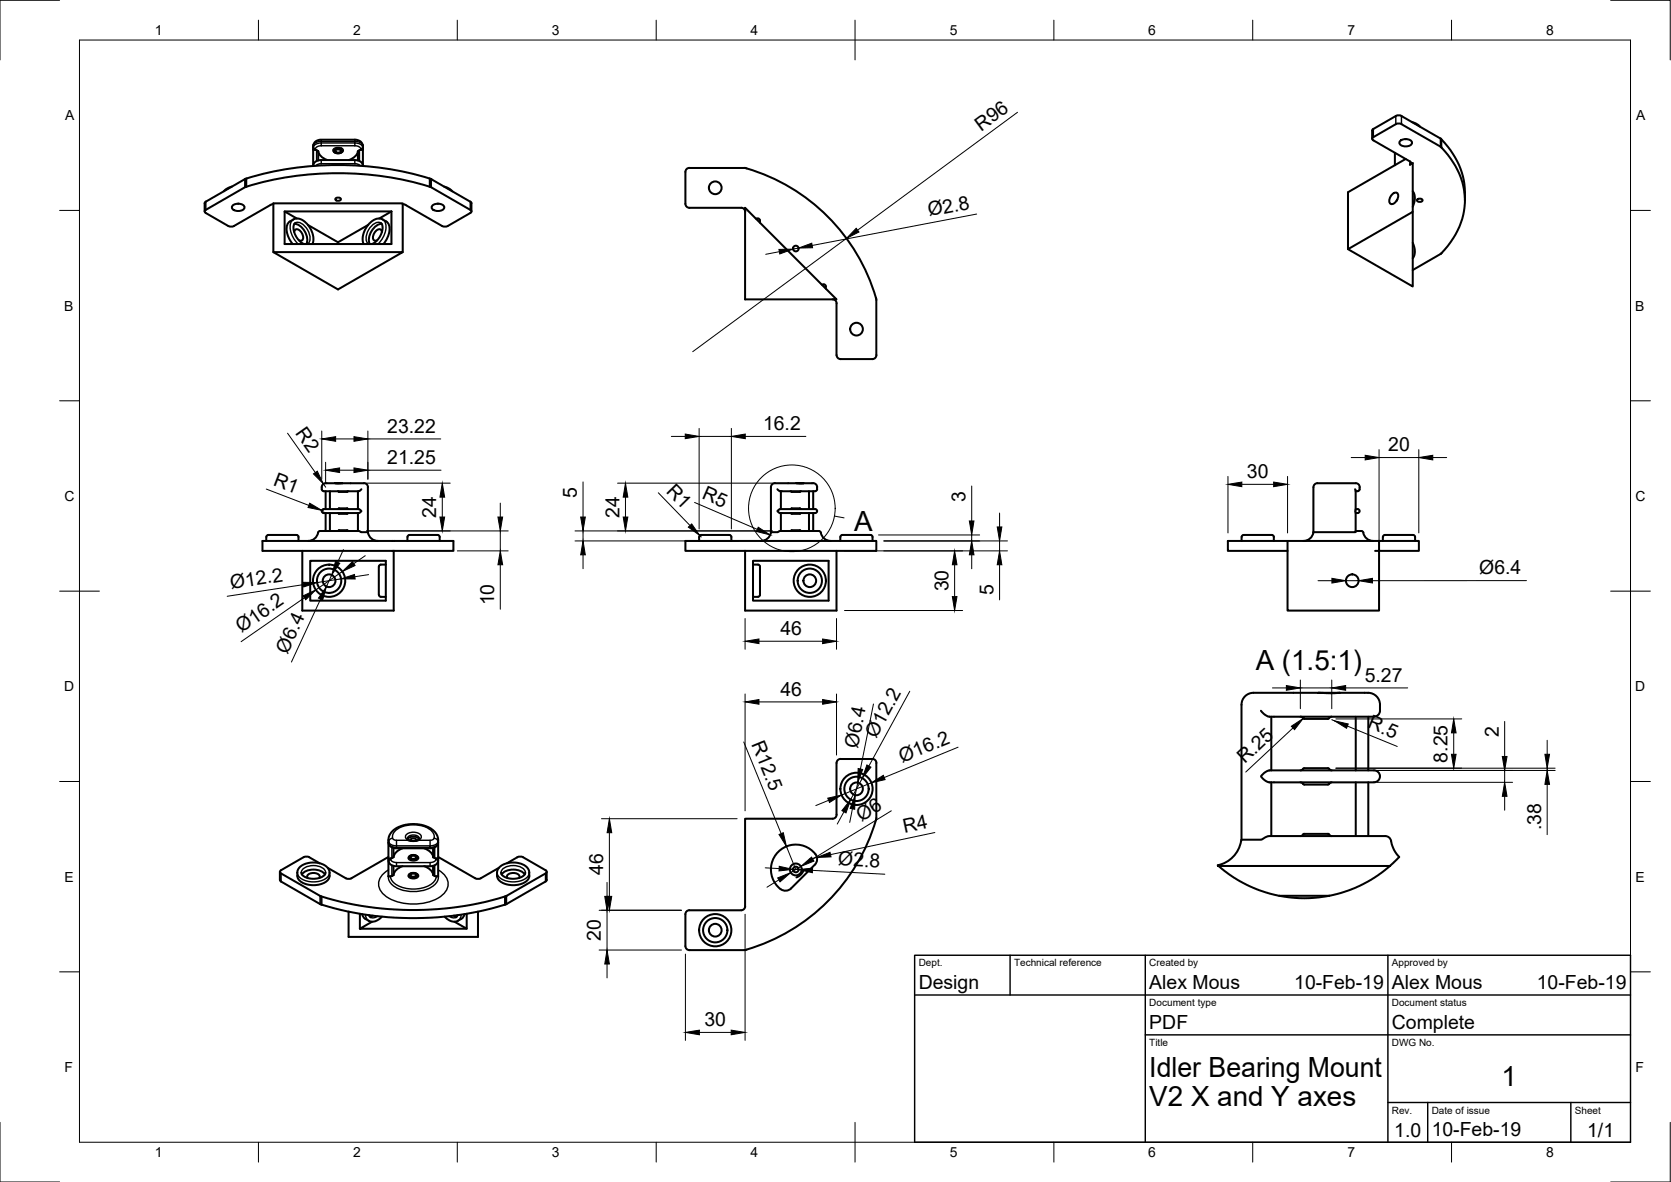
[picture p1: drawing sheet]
<svg xmlns="http://www.w3.org/2000/svg" width="420mm" height="297mm" viewBox="0 0 420 297" stroke-linecap="round" stroke-linejoin="round" font-family="sans-serif">
<!-- layer: Visible -->
<g fill="none" stroke="#000" stroke-width=".51">
<path d="M78.7 37.6l1.3 .4M78.7 37.6l.1-1.1 .2-.6 .8-.6 .8-.2h9.1l.8 .4 .5 .4 .2 .6v1.1M78.7 37.6v4.1l.5-1 1.3-.5h9.1l1.2 .5 .4 1v-4.1M80 38v2.3M80 38a3.1 3.1 0 0 0 2.3 2.2M84 38.2l.8 .4 .6-.1 .6-.3M84.5 37.7l.5-.2a.55 .55 0 0 1 .7 .6l-.7 .3a.55 .55 0 0 1-.7-.6zM90 38v2.3M91.2 37.6l-.4 .1a.93 .93 0 0 0-1 .9l-1 1.1-1.1 .5M345.3 32.4l-.3 .4v2.1M350.7 38.4v3.1M351 31.2l-5.7 3.2-.2 .2v.5l9.4 5.5"/>
<path d="M351 29.2l-5.7 3.2M351 29.1l.7-.1 .7 .1M351 31.2l.7-.2 .7 .2 10 5.8M352 35.5a2.08 2.08 0 0 1 3 .2 1.38 1.38 0 0 1-1.8 1.1 .96 .96 0 0 1-1-.3 .96 .96 0 0 1-.2-1zM352.4 29.2l9.8 5.6M353.4 35h.1M353.4 39.9l-14.5 8.4v14.3l16.3-9.4v-12.2l-.7 .4M355 30.7l1.2 .4 .9 .7M362.2 34.8l.2 .1M362.4 34.9a19.5 19.5 0 0 1 5.9 15.4M362.4 37a18.3 18.3 0 0 1 5.3 17.9 22 22 0 0 1-5.3 8.8M51.5 51.1v2"/>
<path d="M58.3 46.9l-1.3 .5-.7 .7M58.5 51.7a2.08 2.08 0 0 1 3 .3 1.38 1.38 0 0 1-1.9 1 .96 .96 0 0 1-1-.2 .96 .96 0 0 1-.1-1.1zM59.8 51.2h.2M61.8 44.9l-10 5.8-.3 .4M62 44.9h-.2M62 44.8a80 80 0 0 1 46 0M68.7 51.3l-.7 .2-9.2 5.3-.7 .2-.7-.2M71.6 53.1h26.8v8.2h-26.8zM71.6 53.1l3 1.8M74 58.3a.78 .78 0 0 1 .6-.7 .78 .78 0 0 1 .9 .4l.5 .8a1 1 0 0 1-.5 1.7l-.3-.1M74 56.3a4 4 0 0 1 3 5M74.3 56l-.3 .4-.2 .7 .3 1.7 1 1.6 1.4 .9"/>
<path d="M77.4 56.5l7.6 4.4M84.5 49.8l.5-.2a.55 .55 0 0 1 .7 .6l-.7 .3a.55 .55 0 0 1-.7-.5zM92.6 56.5l-7.6 4.4M95.7 56l.3 .4 .2 .7-.4 1.7-.9 1.6-1.4 .9M96 56.3a4 4 0 0 0-3 5M96 58.3a.78 .78 0 0 0-.6-.7 .78 .78 0 0 0-.9 .4l-.5 .8a1 1 0 0 0 .5 1.7l.3-.1M98.4 53.1l-3 1.8M108 44.9h.2M108.2 47a79.6 79.6 0 0 0-46.6 .1l-10.1 5.8v.4l.3 .2 5.6 3.3M108.2 47l10 5.7 .3 .2v.4l-5.9 3.5-1.1 .1-9.7-5.5-.5-.1M108.2 44.9l10.2 5.9 .2 .3M108.7 51.7a2.08 2.08 0 0 1 3 .3 1.38 1.38 0 0 1-1.8 1 .96 .96 0 0 1-1.1-.2 .96 .96 0 0 1-.1-1.1z"/>
<path d="M110 51.2h.2M111.7 46.9l1.3 .5 .7 .7M118.5 51.1v2M173.3 42.2h13.9M173.3 52.2h13.1M173.3 42.2a1.01 1.01 0 0 0-1 1v8a1.01 1.01 0 0 0 1 1M186.4 52.2a1.01 1.01 0 0 1 1 1M187.2 42.2h.3M187.3 52.2l23 23h-23zM187.5 42.3h.2M187.7 42.3a48 48 0 0 1 32.6 32.8M190 54.9l.8 .1 .3 .4"/>
<path d="M191.1 55.4v.6M350.1 48.8a.82 .82 0 0 1 1.4 0 2.08 2.08 0 0 1-1.7 2.5 1.38 1.38 0 0 1 0-2.1zM351.3 50.1l-.2 .4M354.5 40.6l.3 .4-.3 .4M355.2 53.2v18.8l-16.3-9.4M355.2 48.1l.4 .7 .1 .8v1l-.5 1.4M356.5 50l.5-.1a.55 .55 0 0 1 .7 .5l-.7 .3a.55 .55 0 0 1-.7-.5zM68.7 63.4h32.6l-16.3 9.3-16.3-9.3v-12.3h32.6v12.3M73.6 61.3a5.1 5.1 0 0 1-1.2-5.1l.5-.6 1.6-.7 1 .2 1.1 .6 1.1 1.2 .8 1.6 .3 1.3-.2 1.5M77.3 61.3h.1M85 60.9v.4M92.7 61.3h.1"/>
<path d="M96.4 61.3a5.1 5.1 0 0 0 1.2-5.1l-.5-.6-1.6-.7-1 .2-1.1 .6-1.1 1.2-.8 1.6-.3 1.3 .2 1.5M206.6 71.5h.8l.2 .5v.5M209.3 75.2a1.01 1.01 0 0 1 1.1 1M210.3 76.2l.1 13a1.01 1.01 0 0 0 1 1h8M220.3 75.1l.1 .3M220.3 75.4v13.8M355.2 61l.5 2-.1 1.2-.4 .7M362.4 63.7l-7.2 4.2M220.4 89.2a1.01 1.01 0 0 1-1 1M66 135.9h48v2.5h-48zM67 135.9v-1a1.17 1.17 0 0 1 1.5-.5h5a1.21 1.21 0 0 1 1.6 .5v1M76 138.4v15h23v-15"/>
<path d="M81.1 128h9.3a.44 .44 0 0 1 .4 .6 .44 .44 0 0 1-.5 .3h-8.5a.6 .6 0 0 1-.7-.2 .6 .6 0 0 1 0-.7zM81.9 123.5v4.4M81.9 128.9v4.5M83 123.5v4.4M83 128.9v4.5M84.3 121.4h1.8h-3.9a1.09 1.09 0 0 0-1.3 .7 1.09 1.09 0 0 0 .5 1.4h8.8l.7-.6M85 128.9l.3 .2h1.9l.4-.2M85 123.4l.3 .2M85 127.9l.3-.2h1.9l.4 .2M85 133.4l.3-.1h1.9l.4 .1M85.3 123.6h1.9M86.1 121.4h4.6a1.8 1.8 0 0 1 1.7 .6l.1 .4"/>
<path d="M87.6 123.4l-.3 .2M90 123.5v4.4M90 128.9v4.5M92.5 133.7h-1.7l-.5-.3h-8.8a1.19 1.19 0 0 0-1.7 1 2.51 2.51 0 0 1-2.3 1.5M92.5 122.4v11.3M92.5 133.7a2.56 2.56 0 0 0 2.5 2.2M102.4 135.9l.1-1a1.17 1.17 0 0 1 1.5-.5h5a1.21 1.21 0 0 1 1.6 .5v1M172.3 135.9h48v2.5h-48zM183.4 134.4h-5.6a2.45 2.45 0 0 0-1.9 .3l-.1 1.2M183.4 134.4l.4 .3 .1 1.2M187.3 138.4v15h23v-15M193.8 133.7h1.7l.6-.3h8.8a1.22 1.22 0 0 1 1.7 1 2.51 2.51 0 0 0 2.3 1.5"/>
<path d="M193.9 133.7a2.56 2.56 0 0 1-2.5 2.2M195.5 128.4l.7-.5h8.3a.55 .55 0 0 1 .8 .3 .55 .55 0 0 1-.3 .7h-8.9zM196.3 123.5v4.4M196.3 128.9v4.5M198.8 128.9l.3 .2h2l.3-.2M198.8 123.4l.3 .2M198.8 127.9l.3-.2h2l.3 .2M198.8 133.4l.3-.1h2l.3 .1M199.1 123.6h2M200.3 121.4h1.8h-6.4a1.75 1.75 0 0 0-1.8 .6l-.1 11.7M201.4 123.4l-.3 .2M202.1 121.4h2.3"/>
<path d="M203.4 123.5v4.4M203.4 128.9v4.5M204.5 121.4a1.01 1.01 0 0 1 1 1M204.5 123.5v4.4M204.5 128.9v4.5M205.4 122.4v.5M205.5 122.9l-.1 .3-.4 .3h-8.8l-.7-.6M211.3 134.9v1M211.3 134.9a1.17 1.17 0 0 1 1.5-.5h5a1.21 1.21 0 0 1 1.6 .5v1M312.2 134.9v1M312.7 134.4h6a1.21 1.21 0 0 1 1.6 .5v1M312.7 134.4l-.4 .3-.1 .2"/>
<path d="M323.7 135.9v17.5h23.1v-15h-1M330.3 133.7a2.56 2.56 0 0 1-2.5 2.2M340.7 122.9l.2 .3v5l-.2 .2 .2 .3-.1 5h-10.6M340.9 123.5h.5M340.9 128.9h.5M340.9 127.9h.5M340.9 133.4h.4a1.18 1.18 0 0 1 1.7 1 2.51 2.51 0 0 0 2.3 1.5M341.4 127.9a.5 .5 0 0 1 .5 .5 .5 .5 0 0 1-.5 .5M341.9 122.4l-.1 .8-.4 .2M341.9 122.4a1.37 1.37 0 0 0-1.6-1h-8.2a1.78 1.78 0 0 0-1.8 .6l-.1 11.7M346.8 135.9v2.5h10v-2.5h-48.1v2.5h15M347.7 134.9v1"/>
<path d="M348.2 134.4h6.1a1.21 1.21 0 0 1 1.5 .5v1M348.2 134.4l-.4 .3-.1 .2M78 140.9h19v10h-19zM95.2 142.4v7.1M95.3 149.5l.2 .4 .3 .1M95.8 141.9h1.2M95.8 150h1.2M95.8 141.9l-.5 .2v.3M189.3 140.9h19v10h-19zM189.3 141.9h1.3a1.21 1.21 0 0 1 .5 1.5v4.6a2.45 2.45 0 0 1-.3 1.9l-1.5 .1M331.4 174.1h5.5l-2.1 .1-18.7-.1a3.3 3.3 0 0 0-3.9 3v33.9M336.9 174.1h6.2a3.3 3.3 0 0 1 3.9 3v1.5a2.02 2.02 0 0 1-2.4 1.5h-25.4l-1-.4-1.1-1.1"/>
<path d="M219.4 190.7h-8a1.01 1.01 0 0 0-1 1l-.1 13.1a.97 .97 0 0 1-1 .9h-22v22.1M219.4 190.7a1.01 1.01 0 0 1 1 1M220.3 191.7v13.9M319.7 180.1v13.5M319.7 196.6v13.5M327 180.1h.2a1.74 1.74 0 0 0 2 .6h3.8a1.46 1.46 0 0 0 1.6-.6h.3M327 196.6l.6 .4M327 193.6h.2a1.78 1.78 0 0 1 2-.6h3.8a1.49 1.49 0 0 1 1.6 .6h.3M327.6 197l.3 .2M327.9 197.2h6M334.2 197l-.3 .2M334.9 196.6l-.7 .4"/>
<path d="M340.9 180.1v13.5M340.9 196.6v13.5M344 180.1v13.5M344 196.6v13.5M345.5 196.6a1.54 1.54 0 0 0 1.4-1.9 1.54 1.54 0 0 0-2-1.1h-25.7l-.9 .3-.7 .6a.61 .61 0 0 0-.5 .6 .61 .61 0 0 0 .4 .6l.8 .6 .8 .3h26.4M70.4 219.1l.1 2.3 10 5.8a79.8 79.8 0 0 0 46.6 .1M75.3 218l1.6-1 1.2-.2h1.6l1 .2 1.1 .6 .6 .6 .4 .9a2.49 2.49 0 0 1-1.7 2.9 5.8 5.8 0 0 1-6-1l-.3-.9v-1zM75.8 219.3l.1 .5 .7 .6 1.9 .4h1.3l1-.3 .7-.5 .4-.7M75.9 219.7a4.1 4.1 0 0 1 5.8 0M76.3 215.4l-5.6 3.3-.2 .2v.4l10 5.8a79.3 79.3 0 0 0 46.6 .1M76.3 215.4l1.1-.1 3 1.6M82.4 218.1l4.6 2.6 .7 .2 .7-.2"/>
<path d="M97.7 216.2v4h.4M97.7 215.8v.8l.3 .5 .7 .4 .8 .2 9.2-.1 1.1-.5 .3-.5 .1-.8M97.7 215.4l-9.4 5.3M97.7 211.7v4.1M98.5 209.1l1.4-1.1 2-.7 2.3-.2 2.2 .3 1.7 .7 1.3 1 .7 1.3v1.7l-.5 .7-1.1 .4-9.6-.1-.9-.5-.3-.8v-1.4zM98.5 215.6l-.8 .2M98.9 217.6v2.3l-.8 .3M98.9 215.4l-.4 .3M98.9 213.1v2.3M101.2 213.2l-.6 .2a2.84 2.84 0 0 0-1.7 2M101.2 217.7l-.6 .2a2.84 2.84 0 0 0-1.7 2M102.4 210.7l.5 .5 .9 .2 1.1-.2 .5-.5"/>
<path d="M102.5 210.8a1.98 1.98 0 0 1 2.9 0M102.6 211.2l1 .2 1.6-.2M102.9 215.3l.9-.5 .8 .2 .3 .3M102.9 219.7l.9-.3h.6l.5 .3M103.3 211.3a.64 .64 0 0 1 .6-.6 .64 .64 0 0 1 .7 .6M103.4 215.2l.5-.2a.55 .55 0 0 1 .7 .6l-.7 .3a.55 .55 0 0 1-.6-.6zM103.4 219.6l.5-.1a.55 .55 0 0 1 .7 .5l-.7 .4a.55 .55 0 0 1-.6-.6zM106.7 213.2l1.5 .9 .7 1.1M106.7 217.7l1.5 .9 .7 1.1M108.9 215.3l.4 .4M108.9 219.8v.1l.8 .3M108.9 213.1v2.3"/>
<path d="M108.9 217.6v2.3M109.3 215.6l.9 .2M110.2 215.4l9.6 5.4 1.1-.1 4.5-2.6M110.2 216.2v4h-.5M110.2 211.7v4.1M125.5 218l.8-.6 .8-.4 1.3-.2h1.5l1 .2 1.2 .6 .6 .6 .4 .9a2.49 2.49 0 0 1-1.8 2.9 5.8 5.8 0 0 1-6-1l-.2-.4-.1-1.4zM126 219.3l.2 .5 .7 .6 1.8 .4h1.3l1.2-.4 .7-.6 .2-.5M126.1 219.7a4.1 4.1 0 0 1 5.8 0M130.1 215.4l.7-.1 .7 .1 5.7 3.3 .3 .4-.3 .4-10 5.7M130.1 215.4l-2.6 1.5M137.5 219.1l-.2 2.3-10.1 5.9M202.1 218.7l-.7 1.1-1.1 .7"/>
<path d="M220.4 205.6a47.9 47.9 0 0 1-32.7 33M306.4 217.6h43.1M312.1 211.3a7.5 7.5 0 0 1-5.9 6.2l2.5 2 3 1.9 3.4 1.7 3.5 1.3a31.6 31.6 0 0 0 15.6 .7M312.2 211h4.9l1.9-.9h28.3a2.16 2.16 0 0 1 2.5 1.3l.7 2.1 1.3 1.9-2.2 2.1-3 2.4-4 2.3-3.4 1.5-5 1.4M312.2 211l-.1 .4M327.9 209.6h6M327.9 209.5l-.9 .6M333.9 209.5l1 .6M77.3 220.6a1.06 1.06 0 0 1 1.3-1.2h.8a.94 .94 0 0 1 .9 1.2M87.7 229.1v6.3h32.5v-6.3M90.5 229.6v3.8M91.1 229.7l.1 .4a2.46 2.46 0 0 0 1.6 1.3l.7 .2 .8-.1 1.1-.5 .6-.6"/>
<path d="M92.8 230l.4 .5M93.6 231.6l-3.1 1.8h26.8M93.8 230.1l-.9 .2M114.1 230.1l.8 .2M115 230l-.4 .5M116.8 229.7l-.1 .4a2.44 2.44 0 0 1-1.6 1.3l-.8 .2-.8-.1-1-.5-.7-.6M117.3 229.6v3.8l-3-1.8M127.5 220.6a1.06 1.06 0 0 1 1.3-1.2h.8a.94 .94 0 0 1 .9 1.2M172.3 237.8a1.01 1.01 0 0 0 1 1M173.3 228.7a1.01 1.01 0 0 0-1 1v8.1M187.4 227.7a1.01 1.01 0 0 1-1 1.1h-13.1M187.5 238.7l-14.2 .1"/>
<path d="M187.7 238.7h-.2M196.3 223.4a2 2 0 0 0 2.6-.1l6-6a2.11 2.11 0 0 0-.4-3.2 6.3 6.3 0 0 0-9.1 .3 6.3 6.3 0 0 0 .9 9M321.6 225.1h12.6"/>
<circle cx="179.8" cy="47.2" r="1.6"/>
<circle cx="200.1" cy="62.5" r=".71"/>
<circle cx="215.4" cy="82.7" r="1.6"/>
<circle cx="82.8" cy="145.9" r="4.1"/>
<circle cx="82.8" cy="145.9" r="1.6"/>
<circle cx="82.8" cy="145.9" r="3.1"/>
<circle cx="203.6" cy="145.9" r="4.1"/>
<circle cx="203.6" cy="145.9" r="1.6"/>
<circle cx="203.6" cy="145.9" r="3.1"/>
<circle cx="340" cy="145.9" r="1.6"/>
<circle cx="215.4" cy="198.2" r="3.1"/>
<circle cx="215.4" cy="198.2" r="1.6"/>
<circle cx="215.4" cy="198.2" r="4.1"/>
<circle cx="200.1" cy="218.5" r="1.49"/>
<circle cx="200.1" cy="218.5" r=".71"/>
<circle cx="179.8" cy="233.8" r="3.1"/>
<circle cx="179.8" cy="233.8" r="1.6"/>
<circle cx="179.8" cy="233.8" r="4.1"/>
</g>
<!-- layer: Visible Narrow -->
<g fill="none" stroke="#000" stroke-width=".36">
<path d="M78.8 36.9v.5M79.3 37.4v.3M79.6 37.7v2.8M80.8 35.5v.4a1.48 1.48 0 0 0-1.9 1.3l.4 .2M80.8 35.5h8.4v.4M80.8 35.1v.4M80.8 36.6h8.4M80.8 36.6l-1.2 .3-.3 .5M80.8 35.5a1.66 1.66 0 0 0-2 1.3v.2v-.6M83.8 37.5a1.64 1.64 0 0 1 2.5 .3 1.54 1.54 0 0 1-2.6 0zM84 38.2l-.1-.2a1.25 1.25 0 0 1 2.2 0l-.1 .2M84.1 37.7l.9-.3a.72 .72 0 0 1 .9 .8l-.9 .3a.72 .72 0 0 1-.9-.8z"/>
<path d="M89.2 35.9v.7M89.2 35.9h-8.4v.7M89.2 35.1v.4a2.04 2.04 0 0 1 2 1M89.2 36.6l.8 .2 .7 .6M89.2 35.9a2.04 2.04 0 0 1 2 1M90 38.1v2.2M90.4 37.7v2.8M90.7 37.4v.3M91.2 36.9l-.5 .5M91.2 36.4v.1M91.2 36.5v.4M91.2 36.9l.1 .5"/>
<path d="M91.2 36.5l.1 .5M345.3 32.4v2.1M351 29.2v2M352.4 29.2v2M355.8 31.1l.9 .6M362.2 34.8v2M362.4 34.9v2.1M362.5 35.1v2M51.8 50.7v2M57.5 47.3l-.9 .6M61.6 45v2.1M61.8 44.9v2.1"/>
<path d="M62 44.9v2M73.8 55.1a3.1 3.1 0 0 0-.5 3.8l.9 1.5 .8 .9M74.3 56a3 3 0 0 1 3.3 2.4 2.34 2.34 0 0 1-.3 2.9M78.8 41.4l.1 .3M80.8 40.2v.9M80.8 41.1h8.4M80.8 41.1l-.9 .2-.5 .4M89.2 40.2v.9M89.2 41.1l.9 .2 .5 .4M91.2 41.4l-.1 .3M95.7 56a3 3 0 0 0-3.3 2.4 2.34 2.34 0 0 0 .3 2.9M96.2 55.1a3.1 3.1 0 0 1 .5 3.8l-.9 1.5-.7 .9"/>
<path d="M108 44.9v2M108.2 44.9v2.1M108.4 45v2.1M112.5 47.3l.9 .6M118.2 50.7v2M354.5 40.6v.8M355.2 48.1a3.7 3.7 0 0 1 0 3.3M70.7 219.5v2M74.8 219.3a2.75 2.75 0 0 0 2.4 2.1 5.5 5.5 0 0 0 5.3-1.2l.4-.9M75.8 219.3a3 3 0 0 1 3.7-1.7 2.34 2.34 0 0 1 2.4 1.7M97.7 211.1v.3a1.69 1.69 0 0 0 2 1.2M97.7 218.6a3.8 3.8 0 0 0-2.1 5.1 9.4 9.4 0 0 0 7.7 3.5 11.1 11.1 0 0 0 8.5-2.8 3.4 3.4 0 0 0-.7-5.2l-.9-.6"/>
<path d="M97.7 211.6v.4M97.7 212a1.82 1.82 0 0 0 2 1v-.4M97.7 212h.1M98.2 215.7v.3M98.2 216l-.4 .2-.1 .3M98.2 216l.4 .5 1.1 .3M98.5 212.9v2.8M98.5 217.4v2.8M98.7 210.7l.3 .3 .7 .2M98.7 210.7a1.02 1.02 0 0 0-1 1.3M98.7 210.7a2.76 2.76 0 0 1 2.4-3 7.9 7.9 0 0 1 7.4 1.1 2.01 2.01 0 0 1 .7 1.9M99.7 212.6h8.4v.4"/>
<path d="M99.7 217.7v-.9h8.4v.9M102.4 210.7a1.73 1.73 0 0 1 3 0M102.7 215.3a1.64 1.64 0 0 1 2.6 .3 1.54 1.54 0 0 1-2.7 0zM102.7 219.8a1.64 1.64 0 0 1 2.6 .3 1.54 1.54 0 0 1-2.7 0zM102.9 215.2l-.1 .2a1.25 1.25 0 0 0 2.2 0v-.2M102.9 219.7l-.1 .2a1.25 1.25 0 0 0 2.2 0v-.2M103 215.2l.9-.3a.72 .72 0 0 1 1 .8l-1 .3a.72 .72 0 0 1-.9-.8zM103 219.7l.9-.3a.72 .72 0 0 1 1 .8l-1 .3a.72 .72 0 0 1-.9-.8zM108.1 213v.2M108.1 213h-8.4v.2M108.2 211.2l.6-.2 .3-.3a1.01 1.01 0 0 1 1 .8M108.9 213.1v2.2"/>
<path d="M108.9 217.6v2.2M109.3 212.9v2.8M109.3 217.4v2.8M109.6 216l-.6 .6-.8 .2M109.6 216l.4 .2 .1 .3M109.7 215.7l-.1 .3M110.1 212h.1M110.1 211.6v.4M110.1 211.6a1.82 1.82 0 0 1-1.9 1l-.1-1.4h-2.9a.96 .96 0 0 0 .7-1.1 .96 .96 0 0 0-1-.8 2.35 2.35 0 0 0-3 .9 1 1 0 0 0 .8 1h-3v1.4M110.1 212a1.82 1.82 0 0 1-1.9 1M110.2 211.1l-.1 .4M110.2 211.5l-.1 .5"/>
<path d="M125 219.3a2.75 2.75 0 0 0 2.5 2.1 5.5 5.5 0 0 0 5.3-1.2l.3-.9M126 219.3a3 3 0 0 1 3.7-1.7 2.34 2.34 0 0 1 2.4 1.7M137.2 219.5v2M80.5 225.1v2.1M80.7 225.2v2.1M80.9 225.3v2.1M91.9 229.8l.2 .8 .6 .8M94.9 230.2l-.7 .4-1-.1M97.7 220a3.1 3.1 0 0 0 2.1 3.1 9.4 9.4 0 0 0 9.6-.8 2.45 2.45 0 0 0 .8-2.3M98.2 220.2a3.7 3.7 0 0 0 2.9 2.8 8 8 0 0 0 8.2-1.7l.4-1.1M112.9 230.2l.8 .4 1-.1M116 229.8l-.2 .8-.7 .8"/>
<path d="M126.9 225.3v2.1M127.1 225.2v2.1M127.4 225.1v2.1"/>
</g>
<!-- layer: Border -->
<g fill="none" stroke="#000" stroke-width=".25">
<path d="M15 .1h-15v15M20 10.1h390v276.9h-390zM65 5.1v5M115 5.1v5M165 5.1v5M215 5.1v10M265 5.1v5M315 5.1v5M365 5.1v5M405 .1h15v15M15 52.9h5M410 52.9h5"/>
<path d="M15 100.7h5M410 100.7h5M15 148.6h10M405 148.6h10M15 196.4h5M410 196.4h5M15 244.2h5M410 244.2h5M0 282.1v14.9h15M65 287v5M115 287v5M165 287v5"/>
<path d="M215 282.1v9.9M265 287v5M315 287v5M365 287v5M420 282.1v14.9h-15"/>
</g>
<!-- layer: TitleBlock -->
<path d="M230 240.1h180v46.9h-180zM230 250h180M254 240.1v9.9M288 240.1v46.9M349 240.1v46.9M288 260.1h122M349 277.1h61M359 277.1v9.9M395 277.1v9.9" fill="none" stroke="#000" stroke-width=".36"/>
<!-- layer: Annotations -->
<g fill="none" stroke="#000" stroke-width=".25">
<path d="M209.8 129.7l2.4 .4"/>
<circle cx="199.1" cy="127.7" r="10.9"/>
</g>
<!-- layer: Dimensions -->
<g fill="none" stroke="#000" stroke-width=".25">
<path d="M255.8 28.2l-40.2 29.6M212.8 59.9l-38.6 28.5M245.6 53.8l-41.4 7.9M196 63.3l-3.5 .6M200.8 62.3l-1.4 .3M72.3 108.9l7 9.9M80.9 108.3v12.1M81.9 116.2v5.1M84.4 110.3h4.6M85.4 118.2h3.6M92.5 108.3v12.1M92.5 118.2h18.4"/>
<path d="M92.5 110.3h18.3M168.8 109.7h3.5M175.8 107.7v25.2M175.8 109.7h8.1M183.9 107.7v25.2M187.4 109.7h15.2M308.8 119.7v14.2M323.7 119.7v14.2M339.7 115h3.6M346.8 113v23.4M346.8 115h9.9M356.7 113v20.9"/>
<path d="M360.3 115h3.4M67 122.9l10.7 4.1M80.9 128.3l.5 .1M81.3 121.6l.6 .8M86.4 138.1l-1.5 3.2M91.5 121.4h21.7M91.8 139.6l-2.8 2M92.2 133.4h35.6M111.2 124.9v5M115 138.4h12.8M125.8 126.4v3.5M125.8 133.4v5"/>
<path d="M144.6 135.9h41.1M144.6 133.4h49.6M146.6 121.1v8.8M146.6 133.4v2.5M146.6 139.4v3.5M155.3 121.4h39.6M157.3 124.9v5M165.5 123.8l8 8.3M174.6 126.3l15.8 6.7M175.9 134.6l.4 .3M212.3 138.4h41M220.9 134.4h25.4"/>
<path d="M222.2 135.9h31.1M244.3 122.1v8.8M244.3 134.4v1.5M244.3 139.4v3.5M251.3 128.9v3.5M251.3 135.9v2.5M312.3 121.7h8M76.3 146.9l-19.2 2.9M76.5 150.2l-15.9 11.1M80.6 150.6l-7.3 15.8M83.4 144.5l-1.3 2.9M85.8 145.5l-6.1 .9"/>
<path d="M86.1 143.6l-6.7 4.6M92.7 144.4l-3.5 .5M125.8 141.9v11.2M187.3 155.4v7.8M210.3 155.4v7.8M212.3 153.4h29.7M240 141.9v8M251.3 141.9v8.9M331.4 145.9h3.5M338.4 145.9h3.2M383.8 145.9h-38.7M187.3 174.4v29.4"/>
<path d="M190.8 161.1h16M190.8 176.4h16M210.3 174.4v15.3M219.6 176.9l-3.3 16.4M228.7 173.7l-10.2 18.8M320 172.9h3.4M327 170.9v7.2M327 172.9h7.9M334.9 170.9v7.2M338.3 172.9h15.6M187 186.5l9.4 23M215.7 196.7l-.7 3.1"/>
<path d="M216.8 195.6l-2.9 5.3M219.1 196.7l-7.5 3.1M240.9 187.8l-18.6 7.6M325.1 183l-11.9 11M327.9 180.3l-.2 .3M334.9 180.9l.7 .3M335.9 193h55.1M335.9 180.7h31.6M338.8 182.5l12.5 5.1M346.2 196.6h34.1M346.2 193.6h44.8M365.5 184.2v5.4"/>
<path d="M378.3 181.3v8.8M378.3 193.6v3M389 186v3.6M389 193v.6M389 197.1v12.6M151.2 205.7h34.1M153.2 209.3v16M192.4 218.1l3.5 .2M197.7 212.7l2.4 5.8M199.4 218.5h1.4M201.4 217.7l-2.6 1.6M204.3 218.7l18.2 1"/>
<path d="M205.4 215.5l-1.9 .4M208.4 201.1l-3.3 1.3M212.2 204l-1.7 3.1M214.3 203.2l-.6 3.5M224.1 203.8l-19.8 12.1M235.1 209.2l-26.3 5.6M378.3 200.1v3.5M150.6 228.8h20.7M150.6 238.7h20.7M152.6 221.7v3.6M152.6 228.8v9.9M172.3 239.8v21.7"/>
<path d="M187.3 229.8v31.7M195.8 221.1l-3 1.9M152.6 242.3v3.5M175.9 259.4h8"/>
</g>
<g fill="#000" stroke="#000" stroke-width=".25">
<path d="M215.3 57.4l.7 .9-3.2 1.6zM195.9 62.7l3.5-.1-3.3 1.2zM200.8 62.3l3.3-1.2 .2 1.2zM78.8 119.1l1-.7 1.5 3.2zM80.9 110.3l3.5-.6v1.2zM81.9 118.2l3.5-.6v1.2zM89 117.6l3.5 .6-3.5 .6zM89 109.7l3.5 .6-3.5 .6zM172.3 109.1l3.5 .6-3.5 .5zM183.9 109.7l3.5-.6v1.1zM343.3 114.4l3.5 .6-3.5 .6zM356.7 115l3.6-.6v1.2z"/>
<path d="M77.9 126.5l3 1.8-3.5-.8zM111.2 121.4l.6 3.5h-1.2zM110.6 129.9h1.2l-.6 3.5zM125.2 129.9h1.2l-.6 3.5zM146.6 135.9l.6 3.5h-1.2zM146 129.9h1.2l-.6 3.5zM156.7 129.9h1.2l-.6 3.5zM157.3 121.4l.6 3.5h-1.2zM173.1 132.5l.8-.8 2 2.9zM190.6 132.5l3 1.9-3.4-.8zM244.3 135.9l.6 3.5h-1.2zM243.7 130.9h1.2l-.6 3.5z"/>
<path d="M250.7 132.4h1.2l-.6 3.5zM308.8 121.7l3.5-.6v1.2zM320.3 121.1l3.4 .6-3.4 .6zM76.2 146.3l3.5 .1-3.3 1.1zM76.2 149.7l3.2-1.5-2.5 2.5zM82.1 147.4l-1 3.4-1-.5zM84.4 141.1l1 .4-2 3zM86.1 143.6l2.5-2.5 .7 1zM85.8 145.5l3.3-1.1 .2 1.1zM125.8 138.4l.6 3.5h-1.2zM240 138.4l.6 3.5h-1.1zM239.5 149.9h1.1l-.6 3.5z"/>
<path d="M251.3 138.4l.6 3.5h-1.2zM334.9 145.3l3.5 .6-3.5 .6zM341.6 145.9l3.5-.6v1.2zM187.3 161.1l3.5-.5v1.1zM187.3 176.4l3.5-.6v1.2zM206.8 160.6l3.5 .5-3.5 .6zM206.8 175.8l3.5 .6-3.5 .6zM323.4 172.3l3.6 .6-3.6 .6zM334.9 172.9l3.4-.6v1.2zM215.8 193.1l1.1 .3-1.2 3.3zM218 192.2l1 .6-2.2 2.8zM219.1 196.7l3-1.9 .4 1.1z"/>
<path d="M324.7 182.5l3-1.9-2.2 2.8zM335.6 181.2l3.4 .7-.4 1.1zM365 189.6h1.1l-.6 3.4zM365.5 180.7l.6 3.5h-1.1zM377.7 190.1h1.2l-.6 3.5zM388.5 189.6h1.1l-.6 3.4zM389 193.6l.6 3.5h-1.1zM153.2 205.7l.6 3.6h-1.1zM195.9 217.7l3.5 .8-3.5 .4zM195.9 209.7l1.1-.4 .7 3.4zM201.4 217.7l2.6-2.3 .7 1zM200.8 218.5l3.5-.3v1.1z"/>
<path d="M208.1 200.6l3.5-.8-3 1.9zM205.4 215.5l3.3-1.3 .3 1.1zM213.9 200.9l-1.2 3.4-1-.6zM215 199.8l-.1 3.6-1.1-.3zM378.3 196.6l.6 3.5h-1.2zM152.1 225.3h1.1l-.6 3.5zM152.7 225.3h1.1l-.6 3.5zM195.5 220.6l3.3-1.3-2.7 2.3zM152.6 238.7l.6 3.6h-1.1zM172.3 259.4l3.6-.5v1.1zM183.9 258.9l3.4 .5-3.4 .6z"/>
</g>
<g font-size="7">
<text x="214.7" y="133.5">A</text>
<text x="315.7" y="168.3">A (1.5:1)</text>
<text x="289" y="270.6">Idler Bearing Mount</text>
<text x="377.5" y="273">1</text>
<text x="289" y="278.1">V2 X and Y axes</text>
</g>
<g font-size="4.9">
<text x="246.7" y="33" transform="rotate(-36 246.7 33)">R96</text>
<text x="233.6" y="54.4" transform="rotate(-11 233.6 54.4)">Ø2.8</text>
<text x="74.2" y="108.9" transform="rotate(55 74.2 108.9)">R2</text>
<text x="97.4" y="108.7">23.22</text>
<text x="191.9" y="108.1">16.2</text>
<text x="349.1" y="113.4">20</text>
<text x="97.4" y="116.6">21.25</text>
<text x="68.5" y="121.9" transform="rotate(21 68.5 121.9)">R1</text>
<text x="145" y="125.1" transform="rotate(-90 145 125.1)">5</text>
<text x="167.4" y="123.6" transform="rotate(46 167.4 123.6)">R1</text>
<text x="176.3" y="125.3" transform="rotate(23 176.3 125.3)">R5</text>
<text x="313.5" y="120.2">30</text>
<text x="109.7" y="130.1" transform="rotate(-90 109.7 130.1)">24</text>
<text x="155.8" y="130.1" transform="rotate(-90 155.8 130.1)">24</text>
<text x="242.8" y="126.1" transform="rotate(-90 242.8 126.1)">3</text>
<text x="58.2" y="148" transform="rotate(-9 58.2 148)">Ø12.2</text>
<text x="238.5" y="148.6" transform="rotate(-90 238.5 148.6)">30</text>
<text x="249.8" y="149.4" transform="rotate(-90 249.8 149.4)">5</text>
<text x="372" y="144.3">Ø6.4</text>
<text x="124.2" y="152.1" transform="rotate(-90 124.2 152.1)">10</text>
<text x="60.7" y="159.2" transform="rotate(-35 60.7 159.2)">Ø16.2</text>
<text x="196.2" y="159.6">46</text>
<text x="72.3" y="164.5" transform="rotate(-65 72.3 164.5)">Ø6.4</text>
<text x="343.2" y="171.3">5.27</text>
<text x="196.2" y="174.8">46</text>
<text x="220.3" y="185.7" transform="rotate(-61 220.3 185.7)">Ø12.2</text>
<text x="343.7" y="182.8" transform="rotate(22 343.7 182.8)">R.5</text>
<text x="376.8" y="185.3" transform="rotate(-90 376.8 185.3)">2</text>
<text x="188.9" y="186.9" transform="rotate(68 188.9 186.9)">R12.5</text>
<text x="215.7" y="188.2" transform="rotate(-79 215.7 188.2)">Ø6.4</text>
<text x="226.8" y="191.8" transform="rotate(-22 226.8 191.8)">Ø16.2</text>
<text x="364" y="191.6" transform="rotate(-90 364 191.6)">8.25</text>
<text x="313" y="192.1" transform="rotate(-43 313 192.1)">R.25</text>
<text x="216.6" y="206.4" transform="rotate(-32 216.6 206.4)">Ø6</text>
<text x="227.4" y="209.3" transform="rotate(-12 227.4 209.3)">R4</text>
<text x="387.5" y="208.7" transform="rotate(-90 387.5 208.7)">.38</text>
<text x="151.7" y="219.9" transform="rotate(-90 151.7 219.9)">46</text>
<text x="210.7" y="217.4" transform="rotate(3 210.7 217.4)">Ø2.8</text>
<text x="151.1" y="236.4" transform="rotate(-90 151.1 236.4)">20</text>
<text x="231" y="248.5">Design</text>
<text x="289" y="248.5">Alex Mous</text>
<text x="325.4" y="248.5">10-Feb-19</text>
<text x="350" y="248.5">Alex Mous</text>
<text x="386.4" y="248.5">10-Feb-19</text>
<text x="177.1" y="257.9">30</text>
<text x="289" y="258.6">PDF</text>
<text x="350" y="258.6">Complete</text>
<text x="350.6" y="285.7">1.0</text>
<text x="360" y="285.5">10-Feb-19</text>
<text x="399.1" y="285.7">1/1</text>
</g>
<g font-size="3.5">
<text x="39" y="8.8">1</text>
<text x="88.8" y="8.8">2</text>
<text x="138.8" y="8.8">3</text>
<text x="188.7" y="8.8">4</text>
<text x="238.8" y="8.8">5</text>
<text x="288.7" y="8.8">6</text>
<text x="338.8" y="8.8">7</text>
<text x="388.8" y="8.8">8</text>
<text x="16.4" y="30.2">A</text>
<text x="411.4" y="30.2">A</text>
<text x="16.2" y="78">B</text>
<text x="411.2" y="78">B</text>
<text x="16.2" y="125.9">C</text>
<text x="411.2" y="125.9">C</text>
<text x="16.2" y="173.7">D</text>
<text x="411.2" y="173.7">D</text>
<text x="16.2" y="221.6">E</text>
<text x="411.2" y="221.6">E</text>
<text x="16.2" y="269.4">F</text>
<text x="411.2" y="269.4">F</text>
<text x="39" y="290.8">1</text>
<text x="88.8" y="290.8">2</text>
<text x="138.8" y="290.8">3</text>
<text x="188.7" y="290.8">4</text>
<text x="238.8" y="290.8">5</text>
<text x="288.7" y="290.8">6</text>
<text x="338.8" y="290.8">7</text>
<text x="388.8" y="290.8">8</text>
</g>
<g font-size="2.5">
<text x="231" y="242.9">Dept.</text>
<text x="255" y="242.9">Technical reference</text>
<text x="289" y="242.9">Created by</text>
<text x="350" y="242.9">Approved by</text>
<text x="289" y="252.8">Document type</text>
<text x="350" y="252.8">Document status</text>
<text x="289" y="262.9">Title</text>
<text x="350" y="262.9">DWG No.</text>
<text x="350" y="279.9">Rev.</text>
<text x="360" y="279.9">Date of issue</text>
<text x="396" y="279.9">Sheet</text>
</g>
</svg>
